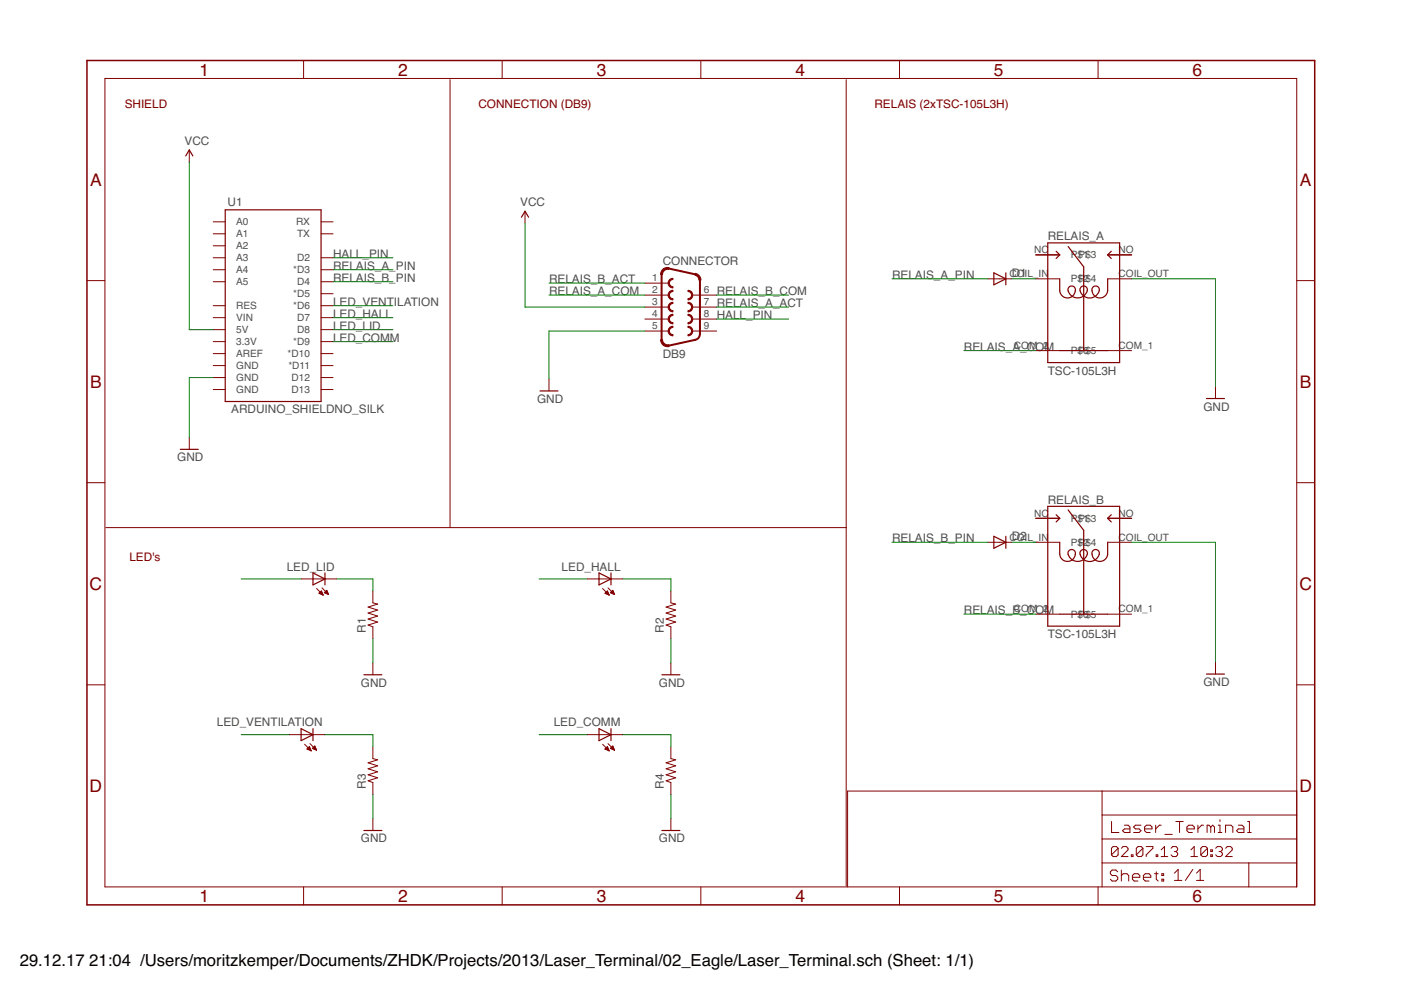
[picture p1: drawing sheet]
<svg xmlns="http://www.w3.org/2000/svg" width="297mm" height="210mm" viewBox="0 0 297 210" stroke-linecap="round" stroke-linejoin="round" font-family="sans-serif">
<g fill="none" stroke="#800000" stroke-width=".21">
<path d="M22.2 16.6h252.7v171.4h-252.7zM64.4 12.8v3.8M95.4 16.9v95M106.5 12.8v3.8M148.6 12.8v3.8M179.4 16.9v171M190.7 12.8v3.8M232.8 12.8v3.8M40.1 31.8v2.5M18.4 59.5h3.8M45.2 47h2.6M45.2 49.6h2.6"/>
<path d="M45.2 54.7h2.6M45.2 57.2h2.6M45.2 59.7h2.6M45.2 52.1h2.6M68.1 47h2.5M68.1 49.6h2.5M68.1 54.7h2.5M68.1 57.2h2.5M68.1 59.7h2.5M111.3 44.8v2.5M209.4 59.1h5.1M219.6 54h5.1"/>
<path d="M219.6 59.1h5.1M234.8 54h5.1M234.8 59.1h5.1M274.9 59.5h3.8M45.2 64.8h2.6M45.2 67.4h2.6M45.2 69.9h2.6M45.2 72.4h2.6M45.2 75h2.6M45.2 77.5h2.6M68.1 62.3h2.5M68.1 64.8h2.5"/>
<path d="M68.1 67.4h2.5M68.1 69.9h2.5M68.1 72.4h2.5M68.1 75h2.5M68.1 77.5h2.5M136.7 60h5.1M136.7 62.6h5.1M136.7 65.1h5.1M136.7 67.6h5.1M136.7 70.2h5.1M146.9 62.6h5.1M146.9 65.1h5.1"/>
<path d="M146.9 67.6h5.1M146.9 70.2h5.1M219.6 74.3h5.1M234.8 74.3h5.1M40.1 92.7v2.6M45.2 80.1h2.6M45.2 82.6h2.6M68.1 80.1h2.5M68.1 82.6h2.5M116.4 80.3v2.6M257.7 82v2.5M18.4 102.3h3.8"/>
<path d="M22.4 111.9h157M209.4 115h5.1M219.6 109.9h5.1M219.6 115h5.1M234.8 109.9h5.1M234.8 115h5.1M274.9 102.3h3.8M63.8 122.7h7.6M67.1 124.8l1.4 1.4M67.6 125.8l.5-.5 .4 .9zM67.7 125.8h.6M67.8 125.6h.5"/>
<path d="M67.8 125.9h.6M67.9 125.5h.3M68 125.4h.2M68.1 126h.4M68.3 124.7l1.4 1.3M68.4 126.1h.1M68.8 125.7l.5-.5 .4 .8zM68.8 125.6h.7M68.9 125.5h.5M69 125.8h.5M69 125.4h.4M69.2 125.3h.1"/>
<path d="M69.3 125.9h.3M69.6 126h.1M79.1 125.3v2.5l1 .3-2.1 .6 2.1 .6-2.1 .7 2.1 .6-2.1 .7 2.1 .6-2.1 .6 1.1 .4v2.5M124.5 122.7h7.6M127.8 124.8l1.4 1.4M128.3 125.8l.5-.5 .4 .9zM128.3 125.8h.7M128.4 125.6h.5M128.5 125.9h.5M128.5 125.5h.4M128.7 125.4h.1M128.7 126h.4"/>
<path d="M128.9 124.7l1.4 1.3M129 126.1h.1M129.4 125.7l.5-.5 .4 .8zM129.4 125.6h.7M129.6 125.5h.5M129.6 125.8h.6M129.7 125.4h.3M129.8 125.3h.2M129.9 125.9h.3M130.2 126h.1M142.2 125.3v2.5l1.1 .3-2.1 .6 2.1 .6-2.1 .7 2.1 .6-2.1 .7 2.1 .6-2.1 .6 1 .4v2.5M219.6 130.2h5.1"/>
<path d="M234.8 130.2h5.1M18.4 145.2h3.8M61.3 155.8h7.6M64.6 157.8l1.4 1.4M65.1 158.8l.9 .4M65.1 158.8h.7M65.2 158.7h.6M65.3 158.6h.4M65.4 158.9h.5M65.5 158.5h.2M65.6 158.3h.1M65.6 158.3l-.5 .5"/>
<path d="M65.6 158.3l.4 .9M65.7 159h.2M65.7 157.7l1.4 1.4M65.9 159.2h.1M66.2 158.7l.9 .4M66.2 158.7l.5-.5 .4 .9M66.3 158.7h.7M66.4 158.6h.5M66.5 158.5h.4M66.5 158.8h.5M66.6 158.3h.2M66.7 158.2h.1"/>
<path d="M66.8 158.9h.3M67.1 159h.1M79.1 140.5v2.6M79.1 158.3v2.5l1 .3-2.1 .6 2.1 .7-2.1 .6 2.1 .6-2.1 .7 2.1 .6-2.1 .6 1.1 .4v2.6M124.5 155.8h7.6M127.8 157.8l1.4 1.4M128.3 158.8h.7M128.3 158.8l.9 .4M128.4 158.7h.5M128.5 158.6h.4M128.5 158.9h.5M128.6 158.5h.2"/>
<path d="M128.8 158.3h.1M128.8 158.3l-.5 .5M128.8 158.3l.4 .9M128.8 159h.3M128.9 157.7l1.4 1.4M129.1 159.2h.1M129.4 158.7h.7M129.4 158.7l.9 .4M129.4 158.7l.5-.5 .4 .9M129.5 158.6h.6M129.6 158.5h.4M129.7 158.8h.5"/>
<path d="M129.8 158.3h.2M129.9 158.2h.1M130 158.9h.2M130.3 159h.1M142.2 140.5v2.6M142.2 158.3v2.5l1.1 .3-2.1 .6 2.1 .7-2.1 .6 2.1 .6-2.1 .7 2.1 .6-2.1 .6 1 .4v2.6M257.7 140.4v2.5M274.9 145.2h3.8M79.1 173.5v2.6M142.2 173.5v2.6M233.7 167.7v20.3M233.7 177.9h41.2"/>
<path d="M233.7 172.8h41.2M235.7 174.2v2.3h1.5M237.1 179.9l-.4-.4h-.7l-.4 .4v1.4M237.1 179.9v1.4l-.4 .3h-.7l-.4-.3M237.1 179.9l-1.5 1.4M237.8 179.9l.3-.4h.7l.4 .4v.3l-1.4 1.4h1.4M238.4 175h.8l.4 .3v1.2h-1.2l-.4-.4 .4-.4h1.2M241.9 175h-1.2l-.4 .3 .4 .4h.8l.4 .4-.4 .4h-1.2M242.3 179.9l-.3-.4h-.7l-.4 .4v1.4M242.3 179.9v1.4l-.3 .3h-.7l-.4-.3M242.3 179.9l-1.4 1.4M242.7 175.7h1.5v-.4l-.3-.3h-.8l-.4 .3v.8l.4 .4h.8"/>
<path d="M243 179.5h1.4v.4l-1.4 1.4v.3M245 175v1.5M246.2 175h-.4l-.8 .7M247 176.9h1.5M248.3 179.9l.3-.4h.7l.4 .4v.3l-.4 .4M249.3 174.2h1.6M250.1 174.2v2.3M251.7 175.7h1.5v-.4l-.4-.3h-.8l-.3 .3v.8l.3 .4h.8M254 175v1.5M255.2 175h-.4l-.8 .7M256 179.9l-.3-.4h-.7l-.4 .4v1.4M256 179.9v1.4l-.3 .3h-.7l-.4-.3"/>
<path d="M256 179.9l-1.4 1.4M256.7 175.3l-.4-.3h-.4v1.5M256.7 175.3v1.2M256.7 175.3l.4-.3 .4 .3v1.2M257.7 179.9l.4-.4h.7l.4 .4v.3l-.4 .4M258.3 176.5h.8M258.3 175h.4v1.5M258.7 173.8v.4M259.8 176.5v-1.5h1.2l.4 .3v1.2M259.9 179.9l.3-.4h.7l.4 .4v.3l-1.4 1.4h1.4M262.6 175h.7l.4 .3v1.2h-1.1l-.4-.4 .4-.4h1.1M264.5 176.5h.8"/>
<path d="M264.5 174.2h.4v2.3M274.9 167.7h-95.2v20.3M64.4 188v3.9M106.5 188v3.9M148.6 188v3.9M190.7 188v3.9M232.8 188v3.9M233.7 183h41.2M237 184.8l-.4-.3h-.8l-.4 .3v.5l.4 .3h.8l.4 .4v.4l-.4 .4h-.8l-.4-.4M237.7 184.5v2.3M237.7 185.6l.4-.3h.8l.4 .3v1.2M239.9 181.3h.3v.3h-.3z"/>
<path d="M240.1 186h1.6v-.4l-.4-.3h-.8l-.4 .3v.8l.4 .4h.8M242.4 186h1.6v-.4l-.4-.3h-.8l-.4 .3v.8l.4 .4h.8M244.8 185.3h.8M245.1 181.3h.4v.3h-.4zM245.2 184.8v1.6l.4 .4M246.2 181.6h1.4M246.2 180.2l.7-.7v2.1M246.3 185.3h.4v.3h-.4zM246.3 186.4h.4v.4h-.4zM249 180.6h.3M249 185.1l.8-.8v2.4M249 186.7h1.6"/>
<path d="M249.3 180.6l.4 .3v.4l-.4 .3h-.7l-.3-.3M252.5 180.2l.7-.7v2.1M252.5 181.6h1.4M252.9 184.3l-1.6 2.4M253.7 186.7h1.5M253.7 185.1l.8-.8v2.4M256.7 180.2h.3v.4h-.3zM256.7 181.3h.3v.3h-.3zM258.5 180.6h.3M258.8 180.6l.4 .3v.4l-.4 .3h-.7l-.4-.3M264.8 183v5"/>
</g>
<g fill="none" stroke="#800000" stroke-width=".25">
<path d="M39.4 33.1l.7-1.3 .8 1.3M47.8 44.5h20.3v40.6h-20.3zM110.6 46.1l.7-1.3 .8 1.3M210.7 57.8l2.6 1.3-2.6 1.3zM213.3 57.8v2.6M219.6 54h5.1M222.1 51.5h15.3v25.4h-15.3zM223.9 53.3l.8 .7M224.7 59.1v2.6a1.61 1.61 0 0 0 2.1 1.4 1.61 1.61 0 0 0 .9-2.3 .83 .83 0 0 0-1.1 .1 .83 .83 0 0 0 0 1.1 2.05 2.05 0 0 0 2.3 1.1 2.05 2.05 0 0 0 1.6-1.9 .82 .82 0 0 0-1.2-.4 .82 .82 0 0 0-.2 1.2 2.05 2.05 0 0 0 2.3 1.2 2.05 2.05 0 0 0 1.6-2 .84 .84 0 0 0-1.2-.5 .84 .84 0 0 0-.2 1.3 1.66 1.66 0 0 0 1.8 1.2 1.66 1.66 0 0 0 1.4-1.5v-2.6M224.7 54l-.8 .8M226.5 52.3l3.3 4.3v17.7M234.8 54h5.1"/>
<path d="M234.8 54l.8 .8M235.6 53.3l-.8 .7M224.7 74.3h10.1M38.2 95.3h3.8M114.5 82.9h3.8M255.8 84.5h3.8M210.7 113.7l2.6 1.3-2.6 1.2zM213.3 113.7v2.5M219.6 109.9h5.1M222.1 107.4h15.3v25.4h-15.3zM223.9 109.1l.8 .8M224.7 115v2.5a1.64 1.64 0 0 0 2 1.5 1.64 1.64 0 0 0 1.2-2.2 .82 .82 0 0 0-1.2-.1 .82 .82 0 0 0-.1 1.2 2.05 2.05 0 0 0 2.3 1.1 2.05 2.05 0 0 0 1.6-2 .82 .82 0 0 0-1.2-.4 .82 .82 0 0 0-.2 1.3 2.05 2.05 0 0 0 2.3 1.1 2.05 2.05 0 0 0 1.6-2 .84 .84 0 0 0-1.1-.4 .84 .84 0 0 0-.3 1.3 1.66 1.66 0 0 0 1.8 1.1 1.66 1.66 0 0 0 1.4-1.5v-2.5"/>
<path d="M224.7 109.9l-.8 .8M226.5 108.1l3.3 4.3v17.8M234.8 109.9h5.1M234.8 109.9l.8 .8M235.6 109.1l-.8 .8M66.4 121.5l2.5 1.2-2.5 1.3zM68.9 121.5v2.5M127 121.5l2.5 1.2-2.5 1.3zM129.5 121.5v2.5M224.7 130.2h10.1M63.8 154.5l2.6 1.3-2.6 1.2zM66.4 154.5v2.5"/>
<path d="M77.2 143.1h3.8M127 154.5l2.5 1.3-2.5 1.2zM129.5 154.5v2.5M140.3 143.1h3.8M255.8 142.9h3.8M77.2 176.1h3.8M140.3 176.1h3.8"/>
</g>
<g fill="#800000" stroke="#800000" stroke-width=".21">
<path d="M142 61.8l.7-.2v.2a.76 .76 0 0 0-.8 .8 .76 .76 0 0 0 .8 .7v.3a1.02 1.02 0 0 1-1-.7 1.02 1.02 0 0 1 .3-1.1z" fill-rule="evenodd"/>
<path d="M145.9 61.6a1.02 1.02 0 0 1 1 1 1.02 1.02 0 0 1-1 1v-.3a.76 .76 0 0 0 .7-.7 .76 .76 0 0 0-.7-.8z" fill-rule="evenodd"/>
<path d="M142 59.2l.7-.2v.3a.76 .76 0 0 0-.8 .7 .76 .76 0 0 0 .8 .8v.2a1.02 1.02 0 0 1-1-.6 1.02 1.02 0 0 1 .3-1.2z" fill-rule="evenodd"/>
<path d="M145.9 66.6a1.02 1.02 0 0 1 1 1 1.02 1.02 0 0 1-1 1.1v-.3a.76 .76 0 0 0 .7-.8 .76 .76 0 0 0-.7-.7z" fill-rule="evenodd"/>
<path d="M142 64.3l.7-.2v.2a.76 .76 0 0 0-.8 .8 .76 .76 0 0 0 .8 .8v.2a1.02 1.02 0 0 1-1-.6 1.02 1.02 0 0 1 .3-1.2z" fill-rule="evenodd"/>
<path d="M145.9 64.1a1.02 1.02 0 0 1 1 1 1.02 1.02 0 0 1-1 1v-.2a.76 .76 0 0 0 .7-.8 .76 .76 0 0 0-.7-.8z" fill-rule="evenodd"/>
<path d="M142 66.9l.7-.3v.3a.76 .76 0 0 0-.8 .7 .76 .76 0 0 0 .8 .8v.3a1.02 1.02 0 0 1-1-.7 1.02 1.02 0 0 1 .3-1.1z" fill-rule="evenodd"/>
<path d="M145.9 69.2a1.02 1.02 0 0 1 1 1 1.02 1.02 0 0 1-1 1v-.2a.76 .76 0 0 0 .7-.8 .76 .76 0 0 0-.7-.8z" fill-rule="evenodd"/>
<path d="M142 69.4l.7-.2v.2a.76 .76 0 0 0-.8 .8 .76 .76 0 0 0 .8 .8v.2a1.02 1.02 0 0 1-1-.7 1.02 1.02 0 0 1 .3-1.1z" fill-rule="evenodd"/>
<path d="M140.5 57.1l.5-.3 .9-.1-.1 .4h-.6l-.4 .3-.3 .8h-.4z" fill-rule="evenodd"/>
<path d="M147.4 58l.5 .1 .5 .5 .2 .8h-.4a1.05 1.05 0 0 0-.8-1z" fill-rule="evenodd"/>
<path d="M140.1 72h.4l.3 .8 .4 .3h.6l.1 .4a1.46 1.46 0 0 1-1.8-1.5z" fill-rule="evenodd"/>
</g>
<path d="M140.3 58.2v13.8M141.8 56.9l5.6 1.3M148.4 59.4v11.4l-.1 .6-.4 .4-.5 .3-5.6 1.2" fill="none" stroke="#800000" stroke-width=".42"/>
<path d="M18.4 12.8h260.3v179.1h-260.3z" fill="none" stroke="#800000" stroke-width=".32"/>
<g fill="none" stroke="#008000" stroke-width=".21">
<path d="M40.1 34.3v35.6h5.1M70.6 54.7h12.7M70.6 57.2h12.7M70.6 59.7h12.7M111.3 47.3v17.8h25.4M189.1 59.1h20.3M214.5 59.1h5.1M239.9 59.1h17.8v22.9M70.6 69.9h12.7M70.6 72.4h12.7M70.6 67.4h12.7M70.6 64.8h12.7"/>
<path d="M116.4 62.6h20.3M116.4 60h20.3M136.7 70.2h-20.3v10.1M152 67.6h15.2M152 65.1h15.2M152 62.6h15.2M204.4 74.3h15.2M45.2 80.1h-5.1v12.6M189.1 115h20.3M214.5 115h5.1M239.9 115h17.8v25.4M51.1 122.7h12.7"/>
<path d="M71.4 122.7h7.7v2.6M79.1 135.4v5.1M114.3 122.7h10.2M132.1 122.7h10.1v2.6M142.2 135.4v5.1M204.4 130.2h15.2M51.1 155.8h10.2M68.9 155.8h10.2v2.5M114.3 155.8h10.2M132.1 155.8h10.1v2.5M79.1 168.5v5M142.2 168.5v5"/>
</g>
<g font-size="3.7" fill="#800000">
<text x="42.3" y="16">1</text>
<text x="84.4" y="16">2</text>
<text x="126.5" y="16">3</text>
<text x="168.6" y="16">4</text>
<text x="210.7" y="16">5</text>
<text x="252.9" y="16">6</text>
<text x="19.1" y="39.4">A</text>
<text x="275.6" y="39.4">A</text>
<text x="19.1" y="82.2">B</text>
<text x="275.6" y="82.2">B</text>
<text x="19" y="125.1">C</text>
<text x="275.5" y="125.1">C</text>
<text x="19" y="167.9">D</text>
<text x="275.5" y="167.9">D</text>
<text x="42.3" y="191.2">1</text>
<text x="84.4" y="191.2">2</text>
<text x="126.5" y="191.2">3</text>
<text x="168.6" y="191.2">4</text>
<text x="210.7" y="191.2">5</text>
<text x="252.9" y="191.2">6</text>
</g>
<g font-size="3.5">
<text x="4.2" y="204.7">29.12.17</text>
<text x="18.9" y="204.7">21:04 /Users/moritzkemper/Documents/ZHDK/Projects/2013/Laser_Terminal/02_Eagle/Laser_Terminal.sch (Sheet: 1/1)</text>
</g>
<g font-size="2.5" fill="#800000">
<text x="26.4" y="22.9">SHIELD</text>
<text x="101.4" y="22.9">CONNECTION (DB9)</text>
<text x="185.4" y="22.9">RELAIS (2xTSC-105L3H)</text>
<text x="27.4" y="118.9">LED's</text>
</g>
<g font-size="2.5" fill="#505050">
<text x="39.1" y="30.8">VCC</text>
<text x="48.3" y="43.7">U1</text>
<text x="110.3" y="43.8">VCC</text>
<text x="222.1" y="51">RELAIS_A</text>
<text x="70.6" y="54.6">HALL_PIN</text>
<text x="70.6" y="57.2">RELAIS_A_PIN</text>
<text x="70.6" y="59.7">RELAIS_B_PIN</text>
<text x="140.5" y="56.2">CONNECTOR</text>
<text x="189.1" y="59.1">RELAIS_A_PIN</text>
<text x="214.5" y="58.6">D1</text>
<text x="70.6" y="64.8">LED_VENTILATION</text>
<text x="116.4" y="62.6">RELAIS_A_COM</text>
<text x="116.4" y="60">RELAIS_B_ACT</text>
<text x="152" y="65.1">RELAIS_A_ACT</text>
<text x="152" y="62.6">RELAIS_B_COM</text>
<text x="70.6" y="67.3">LED_HALL</text>
<text x="70.6" y="69.9">LED_LID</text>
<text x="152" y="67.6">HALL_PIN</text>
<text x="70.6" y="72.4">LED_COMM</text>
<text x="140.5" y="75.9">DB9</text>
<text x="204.4" y="74.3">RELAIS_A_COM</text>
<text x="222.1" y="79.4">TSC-105L3H</text>
<text x="49" y="87.7">ARDUINO_SHIELDNO_SILK</text>
<text x="113.9" y="85.4">GND</text>
<text x="255.2" y="87">GND</text>
<text x="37.6" y="97.8">GND</text>
<text x="222.1" y="106.8">RELAIS_B</text>
<text x="189.1" y="115">RELAIS_B_PIN</text>
<text x="214.5" y="114.5">D2</text>
<text x="60.8" y="121">LED_LID</text>
<text x="119.1" y="121">LED_HALL</text>
<text x="204.4" y="130.2">RELAIS_B_COM</text>
<text x="77.6" y="134.2" transform="rotate(-90 77.6 134.2)">R1</text>
<text x="140.7" y="134.2" transform="rotate(-90 140.7 134.2)">R2</text>
<text x="222.1" y="135.3">TSC-105L3H</text>
<text x="76.5" y="145.6">GND</text>
<text x="139.7" y="145.6">GND</text>
<text x="255.2" y="145.4">GND</text>
<text x="46" y="154">LED_VENTILATION</text>
<text x="117.4" y="154">LED_COMM</text>
<text x="77.6" y="167.2" transform="rotate(-90 77.6 167.2)">R3</text>
<text x="140.7" y="167.2" transform="rotate(-90 140.7 167.2)">R4</text>
<text x="76.5" y="178.6">GND</text>
<text x="139.7" y="178.6">GND</text>
</g>
<g font-size="2.1" fill="#505050">
<text x="50.1" y="47.8">A0</text>
<text x="62.8" y="47.8">RX</text>
<text x="50.1" y="50.3">A1</text>
<text x="50.1" y="52.9">A2</text>
<text x="63" y="50.3">TX</text>
<text x="219.3" y="53.7">NC</text>
<text x="237.2" y="53.7">NO</text>
<text x="50.1" y="55.4">A3</text>
<text x="50.1" y="58">A4</text>
<text x="62.2" y="58">*D3</text>
<text x="63" y="55.4">D2</text>
<text x="138.3" y="59.7">1</text>
<text x="214" y="58.8">COIL_IN</text>
<text x="227" y="54.8">P$P1$3</text>
<text x="227" y="59.9">P$P2$4</text>
<text x="237.2" y="58.8">COIL_OUT</text>
<text x="50.1" y="60.5">A5</text>
<text x="50.1" y="65.6">RES</text>
<text x="62.2" y="63">*D5</text>
<text x="62.2" y="65.6">*D6</text>
<text x="63" y="60.5">D4</text>
<text x="138.3" y="62.2">2</text>
<text x="138.3" y="64.8">3</text>
<text x="149.2" y="62.2">6</text>
<text x="149.2" y="64.8">7</text>
<text x="50.1" y="68.1">VIN</text>
<text x="50.1" y="70.6">5V</text>
<text x="63" y="68.1">D7</text>
<text x="63" y="70.6">D8</text>
<text x="138.3" y="67.3">4</text>
<text x="138.3" y="69.8">5</text>
<text x="149.2" y="67.3">8</text>
<text x="149.2" y="69.8">9</text>
<text x="50.1" y="75.7">AREF</text>
<text x="50.1" y="73.2">3.3V</text>
<text x="61" y="75.7">*D10</text>
<text x="62.2" y="73.2">*D9</text>
<text x="215" y="74">COM_2</text>
<text x="227" y="75.1">P$P6$5</text>
<text x="237.2" y="74">COM_1</text>
<text x="50.1" y="78.3">GND</text>
<text x="50.1" y="80.8">GND</text>
<text x="50.1" y="83.3">GND</text>
<text x="61.1" y="78.3">*D11</text>
<text x="61.8" y="80.8">D12</text>
<text x="61.8" y="83.3">D13</text>
<text x="219.3" y="109.5">NC</text>
<text x="227" y="110.7">P$P1$3</text>
<text x="237.2" y="109.5">NO</text>
<text x="214" y="114.6">COIL_IN</text>
<text x="227" y="115.7">P$P2$4</text>
<text x="237.2" y="114.6">COIL_OUT</text>
<text x="215" y="129.9">COM_2</text>
<text x="227" y="131">P$P6$5</text>
<text x="237.2" y="129.9">COM_1</text>
</g>
</svg>
